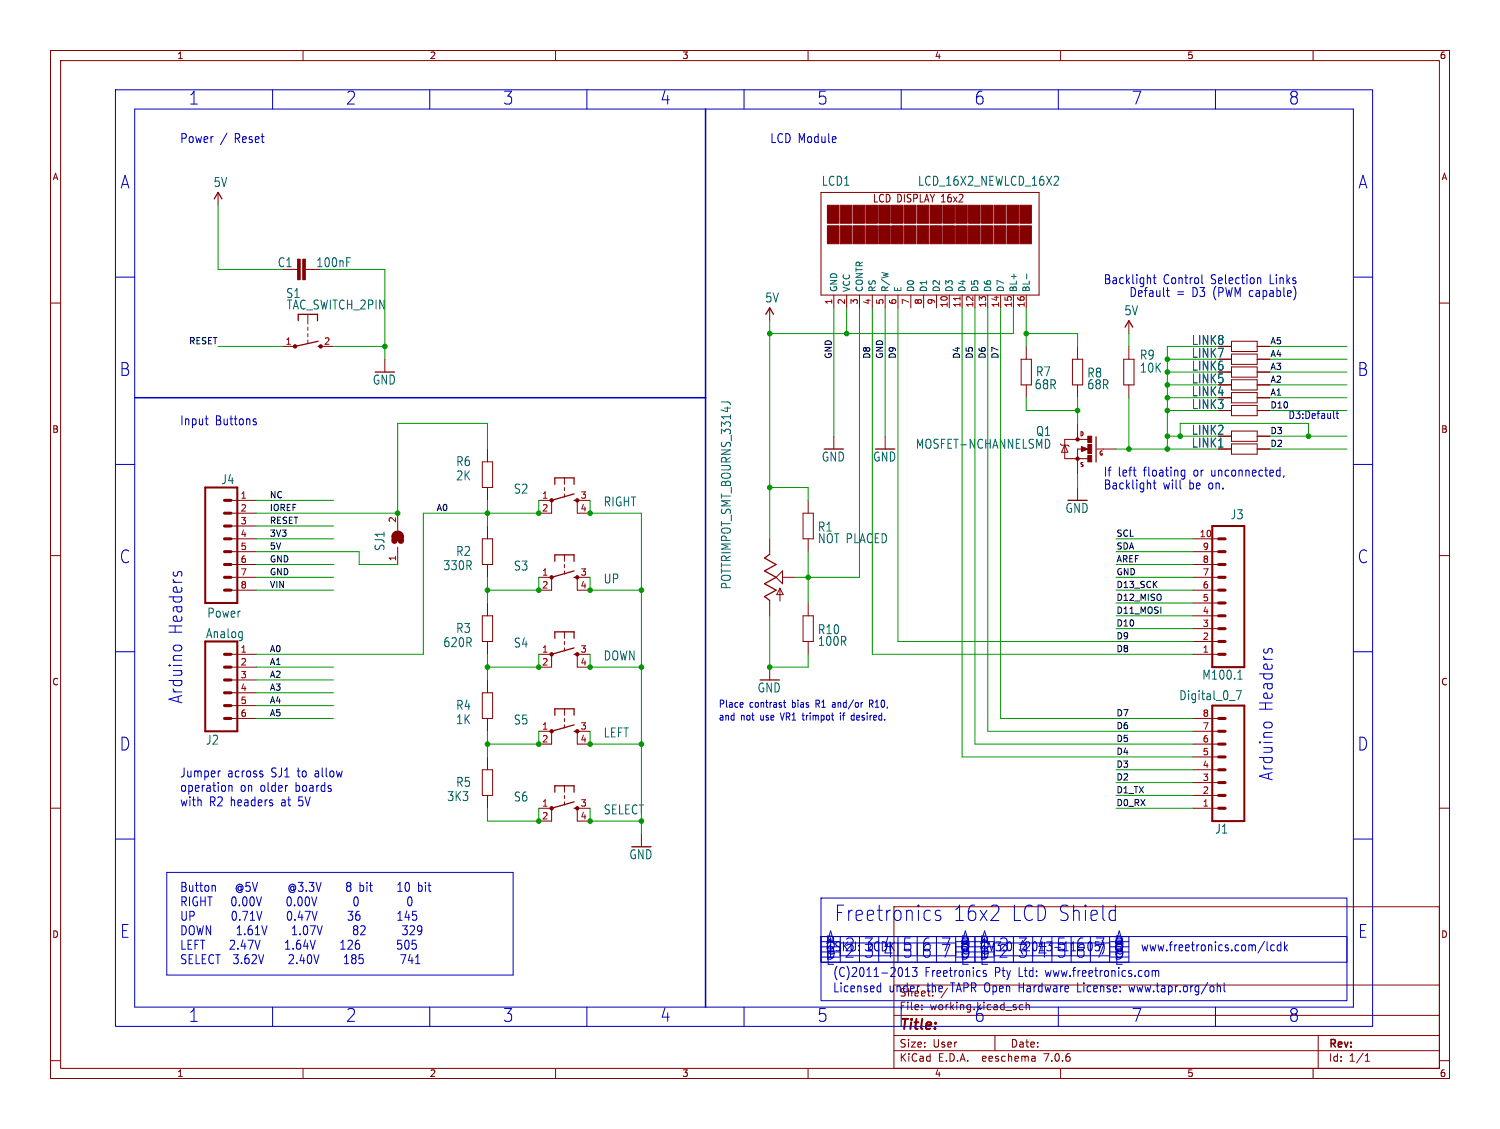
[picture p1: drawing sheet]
<svg xmlns="http://www.w3.org/2000/svg" width="297mm" height="224mm" viewBox="0 0 297 224" stroke-linecap="round" stroke-linejoin="round" font-family="sans-serif">
<g fill="none" stroke="#840000" stroke-width=".2">
<path d="M10 10h277v203.5h-277zM12 12h273v199.5h-273zM60 10v2M110 10v2M160 10v2M210 10v2M260 10v2M43.2 38.1v2.5M162.6 38.1h43.1v20.3h-43.1zM10 60h2M55.9 53.3h3M60.5 53.3h3"/>
<path d="M165.1 58.4v2.6M167.6 58.4v2.6M170.2 58.4v2.6M172.7 58.4v2.6M175.3 58.4v2.6M177.8 58.4v2.6M180.3 58.4v2.6M182.9 58.4v2.6M185.4 58.4v2.6M188 58.4v2.6M190.5 58.4v2.6M193 58.4v2.6"/>
<path d="M195.6 58.4v2.6M198.1 58.4v2.6M200.7 58.4v2.6M203.2 58.4v2.6M285 60h2M55.9 68.6h2.5M61 62.2v1.9M61 64.8v.6M61 66v.7M61 67.3v.6M63.5 68.6h2.5M76.2 71.1v2.6"/>
<path d="M152.4 61v2.5M202.2 71.1h2v5.1h-2zM203.2 68.6v2.5M203.2 76.2v2.5M212.3 71.1h2.1v5.1h-2.1zM213.4 68.6v2.5M213.4 76.2v2.5M222.5 71.1h2v5.1h-2zM223.5 63.5v2.5M223.5 68.6v2.5M223.5 76.2v2.5M241.3 71.1h2.5"/>
<path d="M241.3 76.2h2.5M241.3 68.6h2.5M241.3 73.7h2.5M241.3 78.7h2.5M243.8 67.6h5.1v2h-5.1zM243.8 70.1h5.1v2h-5.1zM243.8 72.6h5.1v2.1h-5.1zM243.8 75.2h5.1v2h-5.1zM243.8 77.7h5.1v2.1h-5.1zM248.9 71.1h2.6M248.9 76.2h2.6M248.9 68.6h2.6"/>
<path d="M248.9 73.7h2.6M248.9 78.7h2.6M45.7 99.1h5.1M95.5 91.4h2v5.1h-2zM96.5 88.9v2.5M96.5 96.5v2.6M106.7 99.1h2.5v2.5h-2.5M111.8 94.6v1.3M111.8 96.5v.7M111.8 97.8v.6M116.8 99.1h-2.5v2.5h2.5M160 99.1v2.5"/>
<path d="M165.1 86.4v2.5M175.3 86.4v2.5M209.9 87.9l.3 .2h1.3l.2 .3M210.8 88.1l.7 1.4h-1.3zM213.4 83.8v3.2M213.4 96.5v2.6M214.1 88.4l1.3 .5-1.3 .5zM214.2 88.9h-.8v5.1M215.4 87h-4.6v3.8h4.6M217.2 88.9h3.8M241.3 86.4h2.5M241.3 88.9h2.5"/>
<path d="M241.3 81.3h2.5M243.8 80.3h5.1v2h-5.1zM243.8 85.3h5.1v2.1h-5.1zM243.8 87.9h5.1v2h-5.1zM248.9 86.4h2.6M248.9 88.9h2.6M248.9 81.3h2.6M10 110h2M45.7 114.3h5.1M45.7 116.8h5.1M45.7 101.6h5.1M45.7 106.7h5.1"/>
<path d="M45.7 111.8h5.1M45.7 109.2h5.1M45.7 104.1h5.1M78.7 101.6v3.4M78.7 108.3v3.5M95.5 106.7h2v5.1h-2zM96.5 104.1v2.6M96.5 111.8v2.5M96.5 119.4v2.5M106.7 114.3h2.5v2.5h-2.5M111.8 109.9v1.2M111.8 111.8v.6"/>
<path d="M111.8 113v.7M116.8 114.3h-2.5v2.5h2.5M152.4 106.7v3M152.4 118.9v3M153.7 114.3l1.2-1.3v2.6zM154.4 116.5l.7 1.2h-1.3zM154.4 116.5v2.5M154.9 114.3h2.6M159 101.6h2v5.1h-2zM160 106.7v2.5M160 119.4v2.5M236.2 114.3h5.1"/>
<path d="M236.2 116.8h5.1M236.2 106.7h5.1M236.2 119.4h5.1M236.2 111.8h5.1M236.2 109.2h5.1M285 110h2M45.7 129.5h5.1M45.7 132.1h5.1M45.7 134.6h5.1M45.7 137.2h5.1M45.7 139.7h5.1M95.5 121.9h2v5.1h-2z"/>
<path d="M95.5 137.2h2v5h-2zM96.5 127v2.5M96.5 134.6v2.6M106.7 129.5h2.5v2.6h-2.5M111.8 125.1v1.3M111.8 127v.6M111.8 128.3v.6M116.8 129.5h-2.5v2.6h2.5M152.4 132.1v2.5M159 121.9h2v5.1h-2zM160 127v2.5M236.2 127h5.1"/>
<path d="M236.2 121.9h5.1M236.2 129.5h5.1M236.2 124.5h5.1M10 160h2M45.7 142.2h5.1M95.5 152.4h2v5.1h-2zM96.5 142.2v2.6M96.5 149.9v2.5M96.5 157.5v2.5M106.7 144.8h2.5v2.5h-2.5M111.8 140.3v1.3M111.8 142.2v.7"/>
<path d="M111.8 143.5v.6M111.8 155.6v1.2M111.8 157.5v.6M111.8 158.7v.7M116.8 144.8h-2.5v2.5h2.5M236.2 144.8h5.1M236.2 147.3h5.1M236.2 142.2h5.1M236.2 157.5h5.1M236.2 152.4h5.1M236.2 154.9h5.1M236.2 149.9h5.1"/>
<path d="M285 160h2M106.7 160h2.5v2.6h-2.5M116.8 160h-2.5v2.6h2.5M127 165.1v2.5M177 179.5h108v32h-108zM236.2 160h5.1M177 195h108M182.5 199.8v.1M182.5 199v.1M187.6 195.6l-1.3 2M202.5 199l-.4-.1-.3 .3 .2 .6h.5M203.2 199l.2-.1 .3 .1 .1 .9"/>
<path d="M203.2 198.4v1.5M10 210h2M60 211.5v2M110 211.5v2M160 211.5v2M177 208h108M177 205h108M177 201h108M197 205v3M204.9 209.2l.1 .9M205 210l-.2 .1M205 209.5h-.2"/>
<path d="M210 211.5v2M260 211.5v2M261 205v6.5M270.3 210.1h.9M270.3 209l.4-.4v1.5M285 210h2"/>
</g>
<g fill="#840000" stroke="#840000" stroke-width=".2">
<path d="M163.8 44.7h2.3v3.6h-2.3z"/>
<path d="M163.8 40.6h2.3v3.6h-2.3z"/>
<path d="M166.4 44.7h2.3v3.6h-2.3z"/>
<path d="M166.4 40.6h2.3v3.6h-2.3z"/>
<path d="M168.9 44.7h2.3v3.6h-2.3z"/>
<path d="M168.9 40.6h2.3v3.6h-2.3z"/>
<path d="M171.4 44.7h2.3v3.6h-2.3z"/>
<path d="M171.4 40.6h2.3v3.6h-2.3z"/>
<path d="M174 44.7h2.3v3.6h-2.3z"/>
<path d="M174 40.6h2.3v3.6h-2.3z"/>
<path d="M176.5 44.7h2.3v3.6h-2.3z"/>
<path d="M176.5 40.6h2.3v3.6h-2.3z"/>
<path d="M179.1 44.7h2.3v3.6h-2.3z"/>
<path d="M179.1 40.6h2.3v3.6h-2.3z"/>
<path d="M181.6 44.7h2.3v3.6h-2.3z"/>
<path d="M181.6 40.6h2.3v3.6h-2.3z"/>
<path d="M184.1 44.7h2.3v3.6h-2.3z"/>
<path d="M184.1 40.6h2.3v3.6h-2.3z"/>
<path d="M186.7 44.7h2.3v3.6h-2.3z"/>
<path d="M186.7 40.6h2.3v3.6h-2.3z"/>
<path d="M189.2 44.7h2.3v3.6h-2.3z"/>
<path d="M189.2 40.6h2.3v3.6h-2.3z"/>
<path d="M191.8 44.7h2.3v3.6h-2.3z"/>
<path d="M191.8 40.6h2.3v3.6h-2.3z"/>
<path d="M194.3 44.7h2.3v3.6h-2.3z"/>
<path d="M194.3 40.6h2.3v3.6h-2.3z"/>
<path d="M196.8 44.7h2.3v3.6h-2.3z"/>
<path d="M196.8 40.6h2.3v3.6h-2.3z"/>
<path d="M199.4 44.7h2.3v3.6h-2.3z"/>
<path d="M199.4 40.6h2.3v3.6h-2.3z"/>
<path d="M201.9 44.7h2.3v3.6h-2.3z"/>
<path d="M201.9 40.6h2.3v3.6h-2.3z"/>
<path d="M59.9 51.3h.6v4.1h-.6z"/>
<path d="M58.9 51.3h.5v4.1h-.5z"/>
<path d="M215.4 90.2h.8v1.2h-.8z"/>
<path d="M215.4 88h.8v1.8h-.8z"/>
<path d="M215.4 86.4h.8v1.2h-.8z"/>
<circle cx="109.2" cy="114.3" r=".33"/>
<circle cx="114.3" cy="114.3" r=".33"/>
<circle cx="109.2" cy="99.1" r=".33"/>
<circle cx="114.3" cy="99.1" r=".33"/>
<circle cx="109.2" cy="144.8" r=".33"/>
<circle cx="114.3" cy="144.8" r=".33"/>
<circle cx="109.2" cy="129.5" r=".33"/>
<circle cx="114.3" cy="129.5" r=".33"/>
<circle cx="109.2" cy="160" r=".33"/>
<circle cx="114.3" cy="160" r=".33"/>
<circle cx="58.4" cy="68.6" r=".33"/>
<circle cx="63.5" cy="68.6" r=".33"/>
<circle cx="213.4" cy="90.8" r=".33"/>
<circle cx="213.4" cy="87" r=".33"/>
</g>
<path d="M190.1 58.7v.7" fill="none" stroke="#a90000" stroke-width=".2"/>
<path d="M208.9 34.9l.5 .1 .2 .4-.9 1.3h.9M68.7 51h.7M203.3 54.2v1M142.8 79.6h1.6M207.8 87.4l.1 .6-.2 .5M244.8 136.7h1l-.7 1.8M245.1 134.5h.9M245.4 132.9l.1-.2v1.8" fill="none" stroke="#006464" stroke-width=".2"/>
<g fill="none" stroke="#840000" stroke-width=".25">
<path d="M42.4 39.4l.8-1.3 .7 1.3M59.1 62.2v1.3M62.9 62.2v1.3M63 67.6l-4.6 1M63 68.6h.5M151.6 62.2l.8-1.2 .8 1.2M222.8 64.8l.7-1.3 .8 1.3M109.9 95.9v-1.3h3.8v1.3M113.7 97.8l-4.5 1.3M113.7 99.1h.6M217 86.5v4.9M109.9 111.1v-1.2h3.8v1.2"/>
<path d="M113.7 113l-4.5 1.3M113.7 114.3h.6M152.4 109.7l-1 .8 2.3 1.3-2.3 1.2 2.3 1.3-2.3 1.3 2.3 1.2-2.3 1.3 1 .8M109.9 126.4v-1.3h3.8v1.3M113.7 128.3l-4.5 1.2M113.7 129.5h.6M109.9 141.6v-1.3h3.8v1.3M109.9 156.8v-1.2h3.8v1.2M113.7 143.5l-4.5 1.3M113.7 144.8h.6M113.7 158.7l-4.5 1.3M113.7 160h.6"/>
</g>
<path d="M40.6 96.5h6.4v22.9h-6.4zM240 104.1h6.4v28h-6.4zM40.6 127h6.4v17.8h-6.4zM240 139.7h6.4v22.9h-6.4z" fill="none" stroke="#840000" stroke-width=".41"/>
<g fill="none" stroke="#840000" stroke-width=".61">
<path d="M44.4 99.1h1.3M44.4 116.8h1.3M44.4 114.3h1.3M44.4 111.8h1.3M44.4 109.2h1.3M44.4 106.7h1.3M44.4 101.6h1.3M44.4 104.1h1.3M241.3 119.4h1.3M241.3 116.8h1.3M241.3 114.3h1.3M241.3 111.8h1.3"/>
<path d="M241.3 109.2h1.3M241.3 106.7h1.3M44.4 129.5h1.3M44.4 132.1h1.3M44.4 134.6h1.3M44.4 137.2h1.3M44.4 139.7h1.3M241.3 129.5h1.3M241.3 127h1.3M241.3 124.5h1.3M241.3 121.9h1.3M44.4 142.2h1.3"/>
<path d="M241.3 142.2h1.3M241.3 157.5h1.3M241.3 154.9h1.3M241.3 152.4h1.3M241.3 149.9h1.3M241.3 147.3h1.3M241.3 144.8h1.3M241.3 160h1.3"/>
</g>
<path d="M214.2 88.6l.9 .3-.9 .3v-.3h.3" fill="none" stroke="#840000" stroke-width=".3"/>
<path d="M78.1 107.1a.64 .64 0 0 1 .6-.7 .64 .64 0 0 1 .7 .7M78.1 106.3a.64 .64 0 0 1 .6-.6 .64 .64 0 0 1 .7 .6" fill="none" stroke="#840000" stroke-width="1.3"/>
<g fill="none" stroke="#0000c2" stroke-width=".2">
<path d="M22.9 17.8h248.9v185.4h-248.9zM54 17.8v3.8M85.1 17.8v3.8M116.2 17.8v3.8M147.3 17.8v3.8M178.4 17.8v3.8M209.5 17.8v3.8M240.7 17.8v3.8M26.7 21.6h241.3v177.8h-241.3zM22.9 54.9h3.8M227.8 55.1v1.1M228.3 55h.6"/>
<path d="M228.5 54.4v1.5l.4 .3M231 57.5h.5M231.2 56.9v1.6l.3 .2M238 54.4v1.5l.2 .3M249.1 55.1h.5v1.1M256.4 57.2l.2 1-.2 .8M268 54.9h3.8M22.9 91.9h3.8M40.6 82.9h.6M41.1 84.1h.1M50.3 82.9l.4 .1M50.3 83.5l.4 .1 .1 .3-.2 .2h-.3"/>
<path d="M227.8 95.9v.9M228.5 95v1.6l.4 .2M233.9 94.1l.3 .2 .4-.1M234.6 93.1v1.4l-.3 .4-.4-.1M234.6 93.2l-.4-.1-.3 .2M253.3 93.1l.1 .1M253.4 92.5v1.8M253.4 94.2l-.1 .1M254.2 94.2l-.1 .3M264.1 82.8l.1 .1M264.6 81.9h.4M264.7 81.3v1.3l.3 .3"/>
<path d="M268 91.9h3.8M34.4 113.2l-.1 .2M35.2 113.4a.44 .44 0 0 1 .4-.3 .44 .44 0 0 1 .4 .3M22.9 129h3.8M34.3 128.1l.5-.4h.7l.5 .4M147.1 139.1v.3l-.6 .2M155.1 139.1h.5M155.3 138.6v1.2l.3 .2M170.7 139.1h.1M172.2 139.4h.4M172.6 138.6h-.4v1.4M250.3 128.5l-.1 .2"/>
<path d="M251.1 128.7a.44 .44 0 0 1 .4-.3 .44 .44 0 0 1 .4 .3M268 129h3.8M43.6 152.6l-.2 .1M45.3 155.5v1.2M45.3 155.7l.2-.2 .4 .1 .1 1.1M51.9 153.2l.2 .3-.2 .3M51.9 152.6l.1 .1M166.4 141.1v.2M166.4 141.6v1M168.6 142.4l.4 .2M169 141.6l-.4 .2M250.2 143.4l.5-.4h.7l.5 .4"/>
<path d="M22.9 166.1h3.8M33 172.7h68.6v20.3h-68.6zM42.2 175.3h.2l.2 .2v1M57.6 175.1a.89 .89 0 0 0 0 1.5M68.9 175.5l-.3 .3 .1 .5 .2 .2 .4-.1M68.9 175.5h.3M69.2 175.5h.1M69.3 174.8l-.4-.1-.2 .2-.1 .2 .3 .4M69.3 175.4l-.1 .1M70.4 177.6a1.23 1.23 0 0 0 0 1.7h.2a1.23 1.23 0 0 0 0-1.7M78.8 176.5h.8M78.8 175.2l.4-.5v1.8"/>
<path d="M80.4 174.8l-.2 .6 .2 1M81.1 177.6a1.23 1.23 0 0 0 0 1.7h.1a1.23 1.23 0 0 0 0-1.7M84.2 174.7v.2M84.2 175.3v1.2M162.6 177.8h104.1v12.7h-104.1zM197.6 179.5l.2 .3-.2 .7M220.8 179.2v3M268 166.1h3.8M54 199.4v3.8M56.5 187.9h.9M56.8 186.4l-.3 .3M57.3 180.4a1.23 1.23 0 0 0 0 1.8h.1"/>
<path d="M57.9 185.1h.9M58.2 183.5l-.3 .3M67.5 187.9h.8M67.5 186.7l.4-.6v1.8M68.2 189.5l.4-.5v1.8M68.2 190.8h.9M68.9 180.4h.9l-.5 .7 .5 .2v.7l-.2 .2h-.5l-.2-.2M70.3 184l-.3 .4 .1 .5 .5 .2 .3-.4M70.3 183.3l-.3 .3 .3 .4M70.3 184h.3M70.6 183.3l.3 .3M70.6 184l.3 .4"/>
<path d="M70.9 183.7l-.3 .3M78.8 180.9l.4-.5v1.8M78.8 182.2h.8M79.3 189h1.1l-.7 1.8M79.5 186.1h-.7l-.1 .9 .2-.2 .5 .1 .2 .3-.1 .6-.2 .1h-.4l-.2-.1M79.7 183.3h.9l-.5 .7 .5 .1v.8l-.2 .2h-.5l-.2-.2M80.4 186.2l-.3 .6 .3 1M80.6 180.3l-.4 1.3h.9M80.9 181v1.2M81.4 183.3l-.2 .2M82 184l-.9 1.1h1M85.1 199.4v3.8"/>
<path d="M116.2 199.4v3.8M147.3 199.4v3.8M162.6 185.4h104.1v12.7h-104.1zM162.6 185.4h30.4v5.1h-30.4zM166.4 189.2h22.8M166.4 186.7h22.8M173.9 195.2l.5 .1M174.4 194.6v1.8M174.4 196.3l-.5 .1M178.4 199.4v3.8M178.6 191.9v1.1M179.3 193.3h.8"/>
<path d="M179.3 192.1l.4-.6v1.8M180.6 191.5h1l-.5 .7 .4 .2v.8l-.2 .1h-.4l-.3-.1M181.6 185.4v3.8M184 185.7a.81 .81 0 0 0-1 .6M186.2 180.4l-.6-.2a.53 .53 0 0 0-.4 .5 .53 .53 0 0 0 .4 .5h.3a.53 .53 0 0 1 .4 .5 .53 .53 0 0 1-.4 .5l-.7-.1M193 185.4h30.5v5.1h-30.5zM194.7 192.4v.2l.4 .1 .2 .3-.2 .3-.4-.1M196.2 182.2h1.6M196.8 189.2h22.9M196.8 186.7h22.9M207.3 186.5h.9l-.5 .6M209.5 199.4v3.8"/>
<path d="M215.9 186.7v3.8M220.1 180.2l.7 .2M220.8 182.1l-.7 .1M228.1 192.1v1.2M228.1 192.3l.5-.2 .2 .3M228.8 192.4l.2-.3 .4 .1v1.1M228.8 192.4v.9M240.7 199.4v3.8M241 195.4l.2-.2 .4 .1 .1 1.1M241 194.6v1.8M242.4 194.6v1.5l.2 .3M250.9 186.5v1.5l.2 .2"/>
<path d="M252.3 187.1h-.4l-.3 .3 .1 .8h.6M253.6 187.1h-.4l-.3 .3 .1 .8h.6M253.6 186.5v1.7M254.3 186.5v1.7M254.5 187.6l.4 .6M254.9 187.1l-.6 .6"/>
</g>
<path d="M139.7 21.6v177.8M26.7 78.7h113" fill="none" stroke="#0000c2" stroke-width=".3"/>
<g fill="none" stroke="#009600" stroke-width=".2">
<path d="M43.2 40.6v12.7h12.7M63.5 53.3h12.7v17.8M43.2 68.6h12.7M66 68.6h10.2M152.4 63.5v43.2M165.1 61v25.4M167.6 61v5M170.2 61v53.3h-12.7M172.7 61v68.5h63.5M175.3 61v25.4M177.8 61v66h58.4M190.5 61v88.9h45.7"/>
<path d="M193 61v86.3h43.2M195.6 61v83.8h40.6M198.1 61v81.2h38.1M200.7 61v5h-48.3M203.2 78.7v2.6h10.2M203.2 66h10.2v2.6M203.2 61v7.6M213.4 78.7v5.1M223.5 66v2.6M223.5 78.7v10.2M231.1 71.1h10.2M231.1 78.7h10.2"/>
<path d="M231.1 76.2h10.2M231.1 73.7h10.2M241.3 68.6h-10.2v20.3M251.5 71.1h15.2M251.5 78.7h15.2M251.5 76.2h15.2M251.5 73.7h15.2M251.5 68.6h15.2M50.8 99.1h15.2M96.5 88.9v-5.1h-17.8v17.8h-27.9M96.5 99.1v5M106.7 99.1v2.5h-22.9v27.9h-33"/>
<path d="M116.8 99.1v2.5h10.2v63.5M152.4 96.5h7.6v2.6M213.4 94v2.5M221 88.9h20.3M231.1 81.3h10.2M231.1 86.4h10.2M233.7 86.4v-2.6h25.4v2.6M251.5 88.9h15.2M251.5 81.3h15.2M251.5 86.4h15.2M50.8 106.7h15.2M50.8 111.8h15.2"/>
<path d="M50.8 109.2h20.3v2.6h7.6M50.8 116.8h15.2M50.8 114.3h15.2M50.8 104.1h15.2M96.5 114.3v5.1M106.7 114.3v2.5h-10.2M116.8 114.3v2.5h10.2M160 109.2v10.2M221 106.7h15.2M221 119.4h15.2M221 111.8h15.2M221 109.2h15.2"/>
<path d="M221 116.8h15.2M221 114.3h15.2M50.8 132.1h15.2M50.8 139.7h15.2M50.8 137.2h15.2M50.8 134.6h15.2M96.5 129.5v5.1M106.7 129.5v2.6h-10.2M116.8 129.5v2.6h10.2M152.4 121.9v10.2h7.6v-2.6M221 121.9h15.2M221 124.5h15.2"/>
<path d="M50.8 142.2h15.2M96.5 144.8v5.1M106.7 144.8v2.5h-10.2M116.8 144.8v2.5h10.2M221 152.4h15.2M221 154.9h15.2M221 157.5h15.2M96.5 160v2.6h10.2v-2.6M116.8 160v2.6h10.2M221 160h15.2"/>
</g>
<g fill="#009600" stroke="#009600" stroke-width=".2">
<circle cx="152.4" cy="66" r=".46"/>
<circle cx="167.6" cy="66" r=".46"/>
<circle cx="203.2" cy="66" r=".46"/>
<circle cx="152.4" cy="96.5" r=".46"/>
<circle cx="213.4" cy="81.3" r=".46"/>
<circle cx="231.1" cy="81.3" r=".46"/>
<circle cx="231.1" cy="86.4" r=".46"/>
<circle cx="233.7" cy="86.4" r=".46"/>
<circle cx="259.1" cy="86.4" r=".46"/>
<circle cx="231.1" cy="76.2" r=".46"/>
<circle cx="231.1" cy="78.7" r=".46"/>
<circle cx="231.1" cy="73.7" r=".46"/>
<circle cx="231.1" cy="88.9" r=".46"/>
<circle cx="231.1" cy="71.1" r=".46"/>
<circle cx="223.5" cy="88.9" r=".46"/>
<circle cx="96.5" cy="101.6" r=".46"/>
<circle cx="116.8" cy="101.6" r=".46"/>
<circle cx="78.7" cy="101.6" r=".46"/>
<circle cx="76.2" cy="68.6" r=".46"/>
<circle cx="96.5" cy="147.3" r=".46"/>
<circle cx="106.7" cy="132.1" r=".46"/>
<circle cx="96.5" cy="132.1" r=".46"/>
<circle cx="127" cy="116.8" r=".46"/>
<circle cx="116.8" cy="116.8" r=".46"/>
<circle cx="106.7" cy="116.8" r=".46"/>
<circle cx="96.5" cy="116.8" r=".46"/>
<circle cx="106.7" cy="101.6" r=".46"/>
<circle cx="116.8" cy="147.3" r=".46"/>
<circle cx="106.7" cy="147.3" r=".46"/>
<circle cx="106.7" cy="162.6" r=".46"/>
<circle cx="127" cy="147.3" r=".46"/>
<circle cx="127" cy="162.6" r=".46"/>
<circle cx="127" cy="132.1" r=".46"/>
<circle cx="116.8" cy="132.1" r=".46"/>
<circle cx="116.8" cy="162.6" r=".46"/>
<circle cx="152.4" cy="132.1" r=".46"/>
<circle cx="160" cy="114.3" r=".46"/>
</g>
<g font-size="4.2" fill="#0000c2">
<text x="165.1" y="182.6">Freetronics</text>
<text x="188.6" y="182.6">16x2</text>
<text x="200" y="182.6">LCD Shield</text>
</g>
<g font-size="3.5" fill="#0000c2">
<text x="37.3" y="20.9">1</text>
<text x="68.4" y="20.9">2</text>
<text x="99.6" y="20.9">3</text>
<text x="130.7" y="20.9">4</text>
<text x="161.8" y="20.9">5</text>
<text x="192.9" y="20.9">6</text>
<text x="224" y="20.9">7</text>
<text x="255.1" y="20.9">8</text>
<text x="23.8" y="37.6">A</text>
<text x="268.9" y="37.6">A</text>
<text x="23.6" y="74.7">B</text>
<text x="268.7" y="74.7">B</text>
<text x="23.6" y="111.7">C</text>
<text x="268.7" y="111.7">C</text>
<text x="36.3" y="125.8" transform="rotate(-90 36.3 125.8)">Headers</text>
<text x="36.3" y="139.5" transform="rotate(-90 36.3 139.5)">Arduino</text>
<text x="252.2" y="141" transform="rotate(-90 252.2 141)">Headers</text>
<text x="23.6" y="148.8">D</text>
<text x="268.7" y="148.8">D</text>
<text x="252.2" y="154.7" transform="rotate(-90 252.2 154.7)">Arduino</text>
<text x="23.7" y="185.9">E</text>
<text x="268.8" y="185.9">E</text>
<text x="163.3" y="188.2">B</text>
<text x="163.4" y="189.8">1</text>
<text x="163.4" y="188.6">1</text>
<text x="163.4" y="191.2">E</text>
<text x="163.5" y="187.2">A</text>
<text x="167.2" y="188.6">2</text>
<text x="167.2" y="189.8">2</text>
<text x="171" y="188.6">3</text>
<text x="171" y="189.8">3</text>
<text x="174.8" y="188.6">4</text>
<text x="174.8" y="189.8">4</text>
<text x="178.6" y="188.6">5</text>
<text x="178.6" y="189.8">5</text>
<text x="182.4" y="189.8">6</text>
<text x="186.2" y="189.8">7</text>
<text x="186.2" y="188.6">7</text>
<text x="190" y="190.2">D</text>
<text x="190" y="188.2">B</text>
<text x="190" y="189.8">8</text>
<text x="190" y="188.6">8</text>
<text x="190.1" y="191.2">E E</text>
<text x="190.2" y="187.2">A</text>
<text x="193.8" y="188.2">B</text>
<text x="193.8" y="190.2">D</text>
<text x="193.9" y="189.8">1</text>
<text x="193.9" y="188.6">1</text>
<text x="194" y="187.2">A</text>
<text x="197.7" y="189.8">2</text>
<text x="197.7" y="188.6">2</text>
<text x="201.5" y="188.6">3</text>
<text x="201.5" y="189.8">3</text>
<text x="205.3" y="188.6">4</text>
<text x="205.3" y="189.8">4</text>
<text x="209.1" y="188.6">5</text>
<text x="209.1" y="189.8">5</text>
<text x="212.9" y="188.6">6</text>
<text x="212.9" y="189.8">6</text>
<text x="216.7" y="188.6">7</text>
<text x="220.5" y="188.2">B</text>
<text x="220.5" y="189.8">8</text>
<text x="220.5" y="188.6">8</text>
<text x="220.6" y="191.2">E</text>
<text x="220.6" y="187.2">A</text>
<text x="37.3" y="202.5">1</text>
<text x="68.4" y="202.5">2</text>
<text x="99.6" y="202.5">3</text>
<text x="130.7" y="202.5">4</text>
<text x="161.8" y="202.5">5</text>
<text x="192.9" y="202.5">6</text>
<text x="224" y="202.5">7</text>
<text x="255.1" y="202.5">8</text>
</g>
<text font-size="2.8" fill="#840000" x="178" y="204.4">Title:</text>
<g font-size="2.5" fill="#0000c2">
<text x="35.6" y="28.5">Power</text>
<text x="43.6" y="28.5">/</text>
<text x="46.4" y="28.5">Reset</text>
<text x="152.4" y="28.5">LCD Module</text>
<text x="218.4" y="56.4">Backlight</text>
<text x="223.5" y="58.9">Default</text>
<text x="230.3" y="56.4">Control</text>
<text x="232.9" y="58.9">=</text>
<text x="236.1" y="58.9">D3 (PWM capable)</text>
<text x="239.8" y="56.4">Selection</text>
<text x="251.5" y="56.4">Links</text>
<text x="35.6" y="84.3">Input</text>
<text x="42.6" y="84.3">Buttons</text>
<text x="218.4" y="94.5">If left</text>
<text x="226.5" y="94.5">floating</text>
<text x="236.5" y="94.5">or</text>
<text x="240.1" y="94.5">unconnected,</text>
<text x="218.4" y="97">Backlight</text>
<text x="230.3" y="97">will</text>
<text x="235.4" y="97">be on.</text>
<text x="35.6" y="154">Jumper</text>
<text x="45" y="154">across</text>
<text x="53.7" y="154">SJ1 to</text>
<text x="62.6" y="154">allow</text>
<text x="35.6" y="156.9">operation</text>
<text x="35.6" y="159.8">with</text>
<text x="41.4" y="159.8">R2 headers</text>
<text x="47.5" y="156.9">on older</text>
<text x="55.8" y="159.8">at</text>
<text x="58.6" y="156.9">boards</text>
<text x="59.4" y="159.8">5V</text>
<text x="35.6" y="176.7">Button</text>
<text x="35.6" y="179.6">RIGHT</text>
<text x="46" y="179.6">0.00V</text>
<text x="46.8" y="176.7">@5V</text>
<text x="57.5" y="179.6">0.00V</text>
<text x="58" y="176.7">@3.3V</text>
<text x="70.1" y="176.7">8 bit</text>
<text x="81" y="176.7">10</text>
<text x="85.2" y="176.7">bit</text>
<text x="35.6" y="182.4">UP</text>
<text x="35.6" y="185.3">DOWN</text>
<text x="46.5" y="182.4">0.71V</text>
<text x="47.2" y="185.3">1.61V</text>
<text x="58.1" y="182.4">0.47V</text>
<text x="58.7" y="185.3">1.07V</text>
<text x="70.9" y="182.4">36</text>
<text x="71.6" y="185.3">82</text>
<text x="81.6" y="182.4">145</text>
<text x="82.3" y="185.3">329</text>
<text x="35.6" y="188.1">LEFT</text>
<text x="35.6" y="191">SELECT</text>
<text x="45.8" y="188.1">2.47V</text>
<text x="46.2" y="191">3.62V</text>
<text x="57.4" y="188.1">1.64V</text>
<text x="57.8" y="191">2.40V</text>
<text x="68.9" y="188.1">126</text>
<text x="69.4" y="191">185</text>
<text x="81.1" y="188.1">505</text>
<text x="81.5" y="191">741</text>
<text x="225.8" y="188.5">www.freetronics.com/lcdk</text>
<text x="164.8" y="196.6">Licensed</text>
<text x="164.8" y="193.6">(C)2011-2013</text>
<text x="175.9" y="196.6">under</text>
<text x="183.1" y="193.6">Freetronics</text>
<text x="183.6" y="196.6">the</text>
<text x="188.4" y="196.6">TAPR Open</text>
<text x="197" y="193.6">Pty</text>
<text x="201.8" y="193.6">Ltd:</text>
<text x="202.1" y="196.6">Hardware</text>
<text x="207.3" y="193.6">www.freetronics.com</text>
<text x="213.8" y="196.6">License:</text>
<text x="224.3" y="196.6">www.tapr.org/ohl</text>
</g>
<g font-size="2.5" fill="#006464">
<text x="42.2" y="37.2">5V</text>
<text x="162.6" y="37">LCD1</text>
<text x="181.7" y="37">LCD_16X2_NEWLCD_16X2</text>
<text x="54.9" y="53.1">C1</text>
<text x="62.5" y="53.1">100nF</text>
<text x="56.6" y="59.2">S1</text>
<text x="56.7" y="61.5">TAC_SWITCH_2PIN</text>
<text x="151.4" y="60.1">5V</text>
<text x="222.6" y="62.6">5V</text>
<text x="225.6" y="71.4">R9</text>
<text x="235.9" y="68.5">LINK8</text>
<text x="235.9" y="71">LINK7</text>
<text x="73.7" y="76.3">GND</text>
<text x="204.8" y="77.3">68R</text>
<text x="205" y="74.7">R7</text>
<text x="215.2" y="75">R8</text>
<text x="215.2" y="77.3">68R</text>
<text x="225.6" y="74">10K</text>
<text x="235.9" y="73.6">LINK6</text>
<text x="235.9" y="76.1">LINK5</text>
<text x="235.9" y="78.7">LINK4</text>
<text x="235.9" y="81.2">LINK3</text>
<text x="181.2" y="89">MOSFET-NCHANNELSMD</text>
<text x="205" y="86.5">Q1</text>
<text x="235.9" y="86.3">LINK2</text>
<text x="235.9" y="88.8">LINK1</text>
<text x="90.2" y="92.5">R6</text>
<text x="90.2" y="95.3">2K</text>
<text x="162.6" y="91.6">GND</text>
<text x="172.8" y="91.6">GND</text>
<text x="43.7" y="96.1">J4</text>
<text x="101.7" y="97.9">S2</text>
<text x="119.4" y="100.5">RIGHT</text>
<text x="210.9" y="101.7">GND</text>
<text x="161.9" y="105.4">R1</text>
<text x="161.9" y="107.8">NOT PLACED</text>
<text x="243.6" y="103">J3</text>
<text x="76.3" y="109.2" transform="rotate(-90 76.3 109.2)">SJ1</text>
<text x="87.7" y="113.1">330R</text>
<text x="90.2" y="110.3">R2</text>
<text x="101.7" y="113.2">S3</text>
<text x="119.4" y="115.7">UP</text>
<text x="144.9" y="116.8" transform="rotate(-90 144.9 116.8)">POTTRIMPOT_SMT_BOURNS_3314J</text>
<text x="40.9" y="122.5">Power</text>
<text x="90.2" y="125.5">R3</text>
<text x="161.9" y="125.8">R10</text>
<text x="40.7" y="126.6">Analog</text>
<text x="87.7" y="128.3">620R</text>
<text x="101.7" y="128.4">S4</text>
<text x="119.4" y="131">DOWN</text>
<text x="161.9" y="128.1">100R</text>
<text x="149.9" y="137.3">GND</text>
<text x="238" y="134.8">M100.1</text>
<text x="90.2" y="140.7">R4</text>
<text x="90.2" y="143.6">1K</text>
<text x="101.7" y="143.7">S5</text>
<text x="233.4" y="138.8">Digital_0_7</text>
<text x="40.7" y="147.6">J2</text>
<text x="119.4" y="146.2">LEFT</text>
<text x="90.2" y="156">R5</text>
<text x="88.4" y="158.8">3K3</text>
<text x="101.7" y="158.9">S6</text>
<text x="119.4" y="161.4">SELECT</text>
<text x="240.5" y="165.2">J1</text>
<text x="124.5" y="170.3">GND</text>
</g>
<g font-size="2.1" fill="#840000">
<text x="172.7" y="40.3">LCD DISPLAY 16x2</text>
<text x="178" y="200.2">File:</text>
<text x="184.1" y="200.2">working.kicad_sch</text>
<text x="178" y="207.6">Size:</text>
<text x="184.7" y="207.6">User</text>
<text x="200" y="207.6">Date:</text>
<text x="263" y="207.8">Rev:</text>
<text x="178" y="210.4">KiCad</text>
<text x="185.7" y="210.4">E.D.A.</text>
<text x="194.6" y="210.4">eeschema</text>
<text x="207" y="210.4">7.0.6</text>
<text x="263" y="210.4">Id:</text>
<text x="267.1" y="210.4">1/1</text>
</g>
<g font-size="2.1" fill="#0000c2">
<text x="255" y="83.1">D3:Default</text>
<text x="178" y="197.5">Sheet:</text>
<text x="186.2" y="197.5">/</text>
</g>
<g font-size="2" fill="#0000c2">
<text x="142.2" y="140.2">Place</text>
<text x="142.2" y="142.8">and</text>
<text x="146.7" y="142.8">not</text>
<text x="148.4" y="140.2">contrast</text>
<text x="150.7" y="142.8">use</text>
<text x="154.9" y="142.8">VR1 trimpot</text>
<text x="156.9" y="140.2">bias</text>
<text x="161.8" y="140.2">R1 and/or</text>
<text x="167.1" y="142.8">if</text>
<text x="169.5" y="142.8">desired.</text>
<text x="172.9" y="140.2">R10,</text>
</g>
<g font-size="1.8" fill="#840000">
<text x="35" y="11.9">1</text>
<text x="85" y="11.9">2</text>
<text x="135" y="11.9">3</text>
<text x="185" y="11.9">4</text>
<text x="235" y="11.9">5</text>
<text x="285" y="11.9">6</text>
<text x="10.3" y="35.9">A</text>
<text x="285.3" y="35.9">A</text>
<text x="10.3" y="85.9">B</text>
<text x="285.3" y="85.9">B</text>
<text x="10.3" y="135.9">C</text>
<text x="285.3" y="135.9">C</text>
<text x="10.3" y="185.9">D</text>
<text x="285.3" y="185.9">D</text>
<text x="35" y="213.4">1</text>
<text x="85" y="213.4">2</text>
<text x="135" y="213.4">3</text>
<text x="185" y="213.4">4</text>
<text x="235" y="213.4">5</text>
<text x="285" y="213.4">6</text>
</g>
<g font-size="1.8" fill="#006464">
<text x="166" y="57.9" transform="rotate(-90 166 57.9)">GND</text>
<text x="168.5" y="57.9" transform="rotate(-90 168.5 57.9)">VCC</text>
<text x="171" y="57.9" transform="rotate(-90 171 57.9)">CONTR</text>
<text x="173.6" y="57.9" transform="rotate(-90 173.6 57.9)">RS</text>
<text x="176.1" y="57.9" transform="rotate(-90 176.1 57.9)">R/W</text>
<text x="178.7" y="57.9" transform="rotate(-90 178.7 57.9)">E</text>
<text x="181.2" y="57.9" transform="rotate(-90 181.2 57.9)">D0</text>
<text x="183.7" y="57.9" transform="rotate(-90 183.7 57.9)">D1</text>
<text x="186.3" y="57.9" transform="rotate(-90 186.3 57.9)">D2</text>
<text x="188.8" y="57.9" transform="rotate(-90 188.8 57.9)">D3</text>
<text x="191.4" y="57.9" transform="rotate(-90 191.4 57.9)">D4</text>
<text x="193.9" y="57.9" transform="rotate(-90 193.9 57.9)">D5</text>
<text x="196.4" y="57.9" transform="rotate(-90 196.4 57.9)">D6</text>
<text x="199" y="57.9" transform="rotate(-90 199 57.9)">D7</text>
<text x="201.5" y="57.9" transform="rotate(-90 201.5 57.9)">BL+</text>
<text x="204.1" y="57.9" transform="rotate(-90 204.1 57.9)">BL-</text>
</g>
<g font-size="1.8" fill="#a90000">
<text x="164.8" y="60.4" transform="rotate(-90 164.8 60.4)">1</text>
<text x="167.4" y="60.4" transform="rotate(-90 167.4 60.4)">2</text>
<text x="169.9" y="60.4" transform="rotate(-90 169.9 60.4)">3</text>
<text x="172.5" y="60.4" transform="rotate(-90 172.5 60.4)">4</text>
<text x="175" y="60.4" transform="rotate(-90 175 60.4)">5</text>
<text x="177.5" y="60.4" transform="rotate(-90 177.5 60.4)">6</text>
<text x="180.1" y="60.4" transform="rotate(-90 180.1 60.4)">7</text>
<text x="182.6" y="60.4" transform="rotate(-90 182.6 60.4)">8</text>
<text x="185.2" y="60.4" transform="rotate(-90 185.2 60.4)">9</text>
<text x="187.7" y="61" transform="rotate(-90 187.7 61)">10</text>
<text x="190.2" y="61" transform="rotate(-90 190.2 61)">11</text>
<text x="192.8" y="61" transform="rotate(-90 192.8 61)">12</text>
<text x="195.3" y="61" transform="rotate(-90 195.3 61)">13</text>
<text x="197.9" y="61" transform="rotate(-90 197.9 61)">14</text>
<text x="200.4" y="61" transform="rotate(-90 200.4 61)">15</text>
<text x="202.9" y="61" transform="rotate(-90 202.9 61)">16</text>
<text x="56.4" y="68.3">1</text>
<text x="64.1" y="68.3">2</text>
<text x="47.6" y="98.8">1</text>
<text x="47.6" y="101.3">2</text>
<text x="107.2" y="98.8">1</text>
<text x="107.2" y="101.3">2</text>
<text x="114.9" y="98.8">3</text>
<text x="114.9" y="101.3">4</text>
<text x="47.6" y="103.9">3</text>
<text x="47.6" y="106.4">4</text>
<text x="78.5" y="103.6" transform="rotate(-90 78.5 103.6)">2</text>
<text x="237.4" y="106.4">10</text>
<text x="47.6" y="109">5</text>
<text x="47.6" y="111.5">6</text>
<text x="78.5" y="111.2" transform="rotate(-90 78.5 111.2)">1</text>
<text x="238.1" y="111.5">8</text>
<text x="238.1" y="109">9</text>
<text x="47.6" y="114">7</text>
<text x="47.6" y="116.6">8</text>
<text x="107.2" y="114">1</text>
<text x="107.2" y="116.6">2</text>
<text x="114.9" y="114">3</text>
<text x="114.9" y="116.6">4</text>
<text x="238.1" y="119.1">5</text>
<text x="238.1" y="116.6">6</text>
<text x="238.1" y="114">7</text>
<text x="238.1" y="124.2">3</text>
<text x="238.1" y="121.7">4</text>
<text x="47.6" y="129.3">1</text>
<text x="47.6" y="131.8">2</text>
<text x="107.2" y="129.3">1</text>
<text x="107.2" y="131.8">2</text>
<text x="114.9" y="129.3">3</text>
<text x="114.9" y="131.8">4</text>
<text x="238.1" y="129.3">1</text>
<text x="238.1" y="126.7">2</text>
<text x="47.6" y="134.4">3</text>
<text x="47.6" y="136.9">4</text>
<text x="47.6" y="139.4">5</text>
<text x="47.6" y="142">6</text>
<text x="238.1" y="142">8</text>
<text x="107.2" y="144.5">1</text>
<text x="107.2" y="147.1">2</text>
<text x="114.9" y="144.5">3</text>
<text x="114.9" y="147.1">4</text>
<text x="238.1" y="149.6">5</text>
<text x="238.1" y="147.1">6</text>
<text x="238.1" y="144.5">7</text>
<text x="238.1" y="154.7">3</text>
<text x="238.1" y="152.1">4</text>
<text x="107.2" y="159.8">1</text>
<text x="114.9" y="159.8">3</text>
<text x="238.1" y="159.8">1</text>
<text x="238.1" y="157.2">2</text>
<text x="107.2" y="162.3">2</text>
<text x="114.9" y="162.3">4</text>
</g>
<g font-size="1.7" fill="#0f0f0f">
<text x="37.3" y="68.2">RESET</text>
<text x="164.8" y="71.1" transform="rotate(-90 164.8 71.1)">GND</text>
<text x="172.4" y="71.1" transform="rotate(-90 172.4 71.1)">D8</text>
<text x="174.9" y="71.1" transform="rotate(-90 174.9 71.1)">GND</text>
<text x="177.5" y="71.1" transform="rotate(-90 177.5 71.1)">D9</text>
<text x="190.2" y="71.1" transform="rotate(-90 190.2 71.1)">D4</text>
<text x="192.7" y="71.1" transform="rotate(-90 192.7 71.1)">D5</text>
<text x="195.2" y="71.1" transform="rotate(-90 195.2 71.1)">D6</text>
<text x="197.8" y="71.1" transform="rotate(-90 197.8 71.1)">D7</text>
<text x="251.5" y="68.2">A5</text>
<text x="251.5" y="70.8">A4</text>
<text x="251.5" y="75.9">A2</text>
<text x="251.5" y="73.3">A3</text>
<text x="251.5" y="80.9">D10</text>
<text x="251.5" y="78.4">A1</text>
<text x="251.5" y="86">D3</text>
<text x="251.5" y="88.6">D2</text>
<text x="53.3" y="101.3">IOREF</text>
<text x="53.3" y="98.7">NC</text>
<text x="86.4" y="101.3">A0</text>
<text x="53.3" y="106.3">3V3</text>
<text x="53.3" y="103.8">RESET</text>
<text x="221" y="106.3">SCL</text>
<text x="53.3" y="108.9">5V</text>
<text x="53.3" y="111.4">GND</text>
<text x="53.3" y="114">GND</text>
<text x="221" y="111.4">AREF</text>
<text x="221" y="114">GND</text>
<text x="221" y="108.9">SDA</text>
<text x="53.3" y="116.5">VIN</text>
<text x="221" y="119">D12_MISO</text>
<text x="221" y="116.5">D13_SCK</text>
<text x="221" y="121.6">D11_MOSI</text>
<text x="221" y="124.1">D10</text>
<text x="53.3" y="129.2">A0</text>
<text x="53.3" y="131.7">A1</text>
<text x="221" y="126.7">D9</text>
<text x="221" y="129.2">D8</text>
<text x="53.3" y="134.3">A2</text>
<text x="53.3" y="136.8">A3</text>
<text x="53.3" y="141.9">A5</text>
<text x="53.3" y="139.4">A4</text>
<text x="221" y="141.9">D7</text>
<text x="221" y="147">D5</text>
<text x="221" y="149.5">D4</text>
<text x="221" y="144.4">D6</text>
<text x="221" y="152.1">D3</text>
<text x="221" y="154.6">D2</text>
<text x="221" y="157.1">D1_TX</text>
<text x="221" y="159.7">D0_RX</text>
</g>
<g font-size="1.1" fill="#840000">
<text x="213.7" y="86.5">D</text>
<text x="213.8" y="92.6">S</text>
<text x="217.5" y="90.4">G</text>
</g>
</svg>
